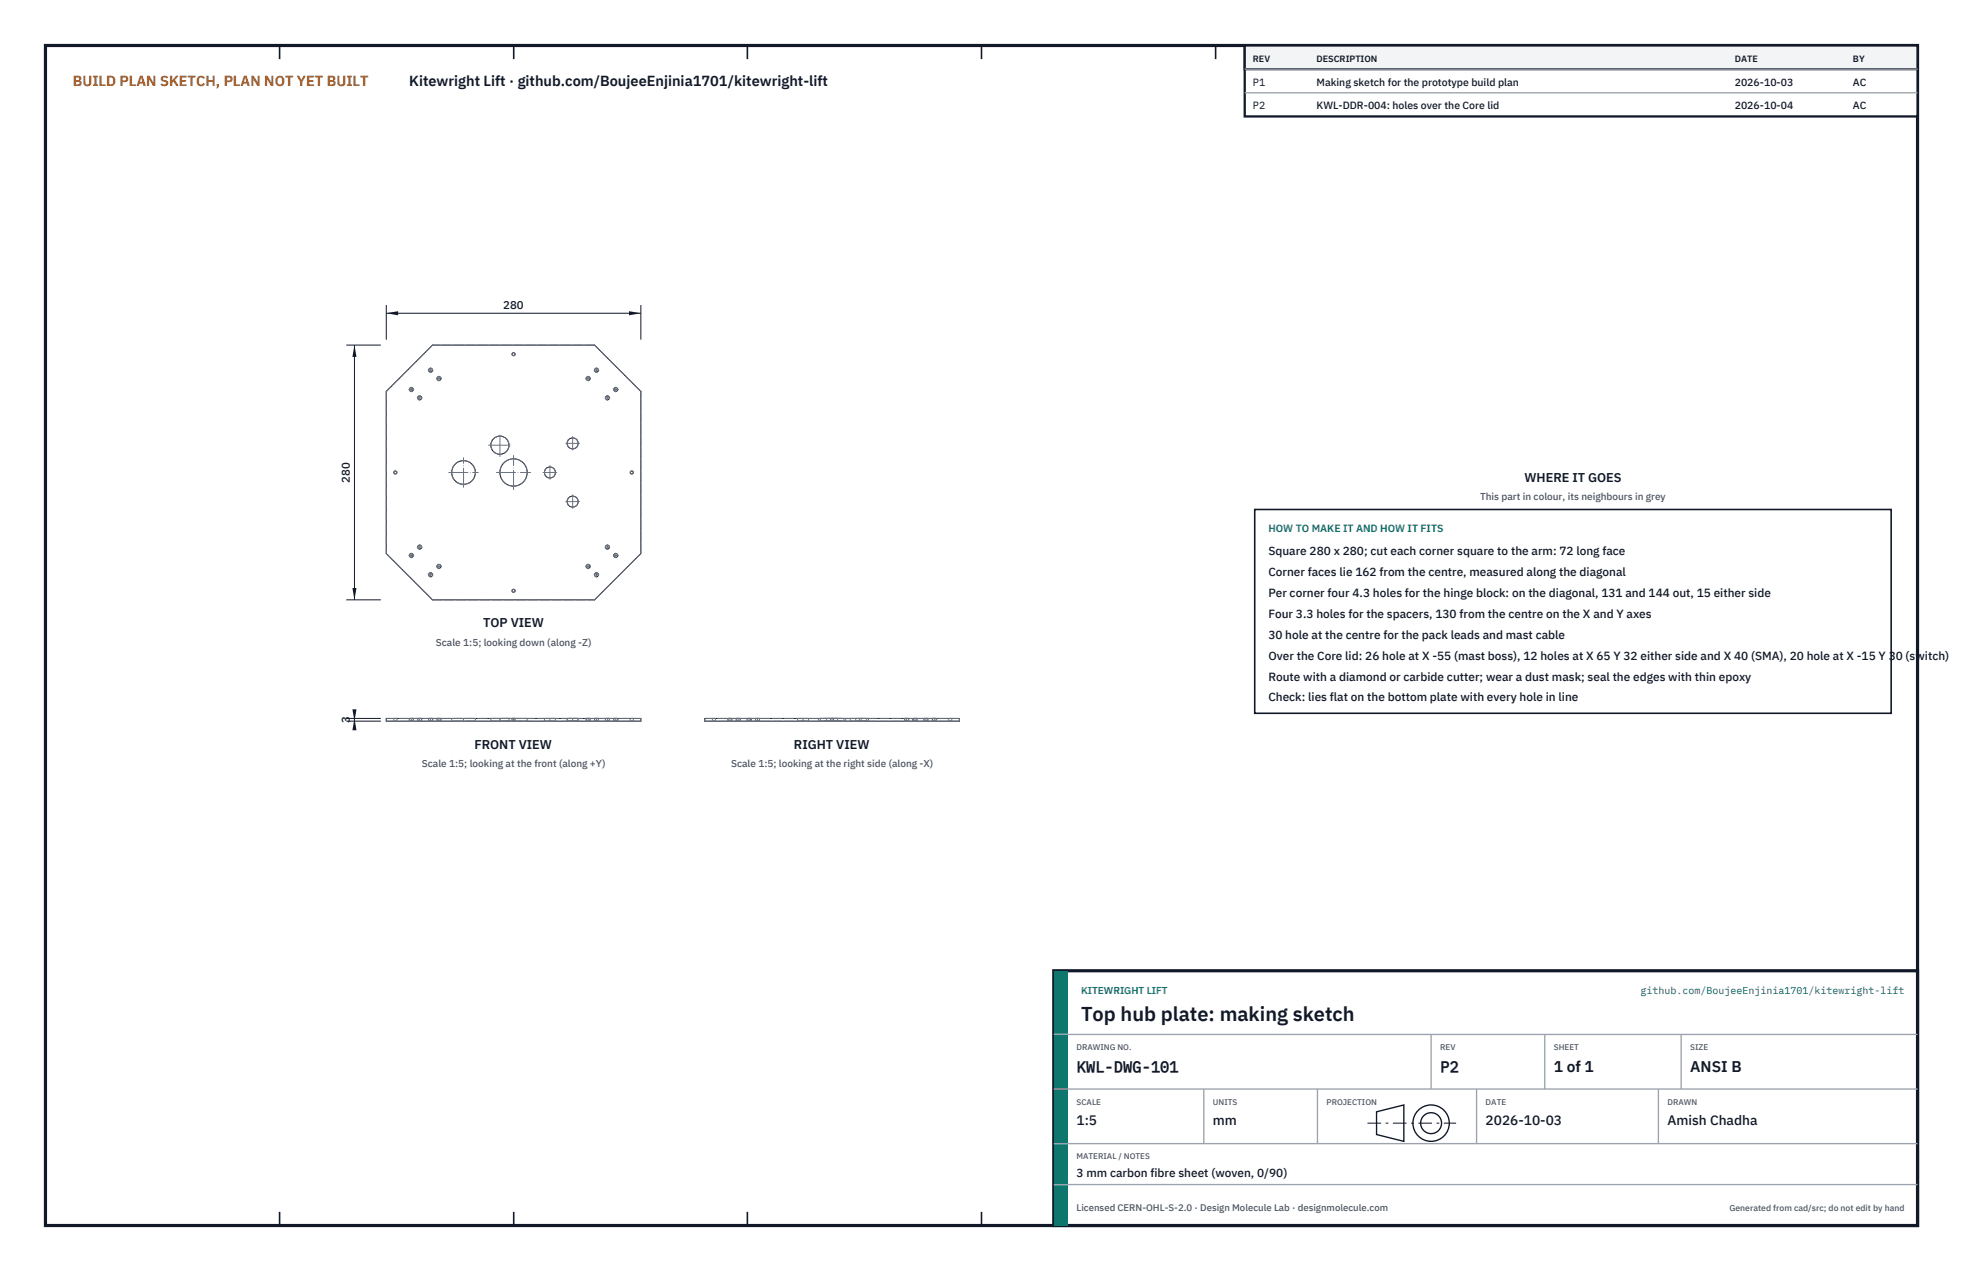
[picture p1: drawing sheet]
<svg xmlns="http://www.w3.org/2000/svg" width="432mm" height="279mm" viewBox="0 0 432 279" stroke-linecap="round" stroke-linejoin="round" font-family="sans-serif">
<path d="M10 10h411.8v259.4h-411.8z" fill="none" stroke="#111827" stroke-width=".7" stroke-linecap="butt"/>
<g fill="none" stroke="#111827" stroke-width=".35">
<path d="M61.5 10v3M113 10v3M164.4 10v3M215.9 10v3M267.4 10v3M318.9 10v3M370.3 10v3M61.5 266.4v3M113 266.4v3M164.4 266.4v3M215.9 266.4v3M267.4 266.4v3"/>
<path d="M318.9 266.4v3M370.3 266.4v3"/>
</g>
<g fill="none" stroke="#111727" stroke-width=".22">
<path d="M112.7 77.6h.5v.5h-.5zM85 86l10.1-10.1h35.7l10.2 10.1v35.7l-10.2 10.2h-35.7l-10.1-10.2zM86.7 103.6h.5v.5h-.5zM138.7 103.6h.5v.5h-.5zM112.7 129.6h.5v.5h-.5zM85 157.9h56v.6h-56zM95.1 157.9v.6M130.8 157.9v.6M155 157.9h56v.6h-56zM165.2 157.9v.6M200.9 157.9v.6"/>
<circle cx="90.5" cy="85.6" r=".43"/>
<circle cx="92.3" cy="87.5" r=".43"/>
<circle cx="94.7" cy="81.4" r=".43"/>
<circle cx="96.6" cy="83.2" r=".43"/>
<circle cx="110" cy="97.9" r="2"/>
<circle cx="126" cy="97.5" r="1.21"/>
<circle cx="129.4" cy="83.2" r=".43"/>
<circle cx="131.2" cy="81.4" r=".43"/>
<circle cx="133.6" cy="87.5" r=".43"/>
<circle cx="135.4" cy="85.6" r=".43"/>
<circle cx="102" cy="103.9" r="2.6"/>
<circle cx="113" cy="103.9" r="3"/>
<circle cx="121" cy="103.9" r="1.21"/>
<circle cx="126" cy="110.3" r="1.21"/>
<circle cx="90.5" cy="122.1" r=".43"/>
<circle cx="92.3" cy="120.3" r=".43"/>
<circle cx="94.7" cy="126.4" r=".43"/>
<circle cx="96.6" cy="124.5" r=".43"/>
<circle cx="129.4" cy="124.5" r=".43"/>
<circle cx="131.2" cy="126.4" r=".43"/>
<circle cx="133.6" cy="120.3" r=".43"/>
<circle cx="135.4" cy="122.1" r=".43"/>
</g>
<g fill="none" stroke="#6a7180" stroke-width=".22" stroke-dasharray="2.1 .5">
<path d="M95.1 75.9l-10.1 10.1M112.7 77.6h.5v.5h-.5zM130.8 75.9h-35.7M85 86v35.7M141 86l-10.2-10.1M86.7 103.6h.5v.5h-.5zM138.7 103.6h.5v.5h-.5zM85 121.7l10.1 10.2M95.1 131.9h35.7M112.7 129.6h.5v.5h-.5zM130.8 131.9l10.2-10.2M141 121.7v-35.7"/>
<path d="M85 158.5v-.6M86.6 158.5h.7M86.6 157.9h.7M86.6 158.5v-.6M87.3 158.5h-.7M87.3 157.9h-.7M87.3 158.5v-.6M90 158.5h.9M90 157.9h.9M90 158.5v-.6M90.9 158.5h-.9M90.9 157.9h-.9"/>
<path d="M90.9 158.5v-.6M91.9 158.5h.8M91.9 157.9h.8M91.9 158.5v-.6M92.7 158.5h-.8M92.7 157.9h-.8M92.7 158.5v-.6M94.3 158.5h.9M94.3 157.9h.9M94.3 158.5v-.6M95.1 158.5h-10.1M95.1 157.9h-10.1"/>
<path d="M95.1 158.5v-.6M95.2 158.5h-.9M95.2 157.9h-.9M95.2 158.5v-.6M96.1 158.5h.9M96.1 157.9h.9M96.1 158.5v-.6M97 158.5h-.9M97 157.9h-.9M97 158.5v-.6M99.4 158.5h5.2M99.4 157.9h5.2"/>
<path d="M99.4 158.5v-.6M104.6 158.5h-5.2M104.6 157.9h-5.2M104.6 158.5v-.6M108 158.5h4M108 157.9h4M108 158.5v-.6M110 158.5h6M110 157.9h6M110 158.5v-.6M112 158.5h-4M112 157.9h-4"/>
<path d="M112 158.5v-.6M112.6 158.5h.7M112.6 157.9h.7M112.6 158.5v-.6M113.3 158.5h-.7M113.3 157.9h-.7M113.3 158.5v-.6M116 158.5h-6M116 157.9h-6M116 158.5v-.6M119.8 158.5h2.4M119.8 157.9h2.4"/>
<path d="M119.8 158.5v-.6M122.2 158.5h-2.4M122.2 157.9h-2.4M122.2 158.5v-.6M124.8 158.5h2.4M124.8 157.9h2.4M124.8 158.5v-.6M127.2 158.5h-2.4M127.2 157.9h-2.4M127.2 158.5v-.6M128.9 158.5h.9M128.9 157.9h.9"/>
<path d="M128.9 158.5v-.6M129.8 158.5h-.9M129.8 157.9h-.9M129.8 158.5v-.6M130.8 158.5h.8M130.8 157.9h.8M130.8 158.5v-.6M130.8 158.5h-35.7M130.8 157.9h-35.7M131.6 158.5h-.8M131.6 157.9h-.8M131.6 158.5v-.6"/>
<path d="M133.2 158.5h.8M133.2 157.9h.8M133.2 158.5v-.6M134 158.5h-.8M134 157.9h-.8M134 158.5v-.6M135 158.5h.9M135 157.9h.9M135 158.5v-.6M135.9 158.5h-.9M135.9 157.9h-.9M135.9 158.5v-.6"/>
<path d="M138.6 158.5h.7M138.6 157.9h.7M138.6 158.5v-.6M139.3 158.5h-.7M139.3 157.9h-.7M139.3 158.5v-.6M141 158.5v-.6M141 158.5h-10.2M141 157.9h-10.2M155 158.5v-.6M156.7 158.5h.3M156.7 157.9h.3"/>
<path d="M156.7 158.5v-.6M157 158.5h.4M157 157.9h.4M157.4 158.5h-.7M157.4 157.9h-.7M157.4 158.5v-.6M160.1 158.5h.4M160.1 157.9h.4M160.1 158.5v-.6M160.5 158.5h.5M160.5 157.9h.5M161 158.5h-.9"/>
<path d="M161 157.9h-.9M161 158.5v-.6M162 158.5h.4M162 157.9h.4M162 158.5v-.6M162.4 158.5h.4M162.4 157.9h.4M162.8 158.5h-.8M162.8 157.9h-.8M162.8 158.5v-.6M164.4 158.5h.4M164.4 157.9h.4"/>
<path d="M164.4 158.5v-.6M164.8 158.5h.4M164.8 157.9h.4M165.2 158.5h-10.2M165.2 157.9h-10.2M165.2 158.5v-.6M165.2 158.5h-.8M165.2 157.9h-.8M166.2 158.5h.4M166.2 157.9h.4M166.2 158.5v-.6M166.6 158.5h.5"/>
<path d="M166.6 157.9h.5M167.1 158.5h-.9M167.1 157.9h-.9M167.1 158.5v-.6M175.4 158.5h1.2M175.4 157.9h1.2M175.4 158.5v-.6M176.6 158.5h1.2M176.6 157.9h1.2M177.8 158.5h-2.4M177.8 157.9h-2.4M177.8 158.5v-.6"/>
<path d="M180 158.5h3M180 157.9h3M180 158.5v-.6M180.4 158.5h2.6M180.4 157.9h2.6M180.4 158.5v-.6M181.8 158.5h1.2M181.8 157.9h1.2M181.8 158.5v-.6M182.7 158.5h.3M182.7 157.9h.3M182.7 158.5v-.6"/>
<path d="M183 158.5h.4M183 158.5h2.6M183 158.5h3M183 158.5h1.2M183 157.9h.4M183 157.9h2.6M183 157.9h3M183 157.9h1.2M183.4 158.5h-.7M183.4 157.9h-.7M183.4 158.5v-.6M184.2 158.5h-2.4"/>
<path d="M184.2 157.9h-2.4M184.2 158.5v-.6M185.6 158.5h-5.2M185.6 157.9h-5.2M185.6 158.5v-.6M186 158.5h-6M186 157.9h-6M186 158.5v-.6M187 158.5h2M187 157.9h2M187 158.5v-.6M188.2 158.5h1.2"/>
<path d="M188.2 157.9h1.2M188.2 158.5v-.6M189 158.5h2M189 157.9h2M189.4 158.5h1.2M189.4 157.9h1.2M190.6 158.5h-2.4M190.6 157.9h-2.4M190.6 158.5v-.6M191 158.5h-4M191 157.9h-4M191 158.5v-.6"/>
<path d="M199 158.5h.4M199 157.9h.4M199 158.5v-.6M199.4 158.5h.5M199.4 157.9h.5M199.9 158.5h-.9M199.9 157.9h-.9M199.9 158.5v-.6M200.8 158.5h.5M200.8 157.9h.5M200.8 158.5v-.6M200.9 158.5h-35.7"/>
<path d="M200.9 157.9h-35.7M200.9 158.5v-.6M201.3 158.5h.4M201.3 157.9h.4M201.7 158.5h-.9M201.7 157.9h-.9M201.7 158.5v-.6M203.3 158.5h.4M203.3 157.9h.4M203.3 158.5v-.6M203.7 158.5h.4M203.7 157.9h.4"/>
<path d="M204.1 158.5h-.8M204.1 157.9h-.8M204.1 158.5v-.6M205.1 158.5h.4M205.1 157.9h.4M205.1 158.5v-.6M205.5 158.5h.5M205.5 157.9h.5M206 158.5h-.9M206 157.9h-.9M206 158.5v-.6M208.7 158.5h.3"/>
<path d="M208.7 157.9h.3M208.7 158.5v-.6M209 158.5h.4M209 157.9h.4M209.4 158.5h-.7M209.4 157.9h-.7M209.4 158.5v-.6M211 158.5h-10.1M211 157.9h-10.1M211 158.5v-.6"/>
<circle cx="90.5" cy="85.6" r=".43"/>
<circle cx="92.3" cy="87.5" r=".43"/>
<circle cx="94.7" cy="81.4" r=".43"/>
<circle cx="96.6" cy="83.2" r=".43"/>
<circle cx="110" cy="97.9" r="2"/>
<circle cx="126" cy="97.5" r="1.21"/>
<circle cx="129.4" cy="83.2" r=".43"/>
<circle cx="131.2" cy="81.4" r=".43"/>
<circle cx="133.6" cy="87.5" r=".43"/>
<circle cx="135.4" cy="85.6" r=".43"/>
<circle cx="102" cy="103.9" r="2.6"/>
<circle cx="113" cy="103.9" r="3"/>
<circle cx="121" cy="103.9" r="1.21"/>
<circle cx="126" cy="110.3" r="1.21"/>
<circle cx="90.5" cy="122.1" r=".43"/>
<circle cx="92.3" cy="120.3" r=".43"/>
<circle cx="94.7" cy="126.4" r=".43"/>
<circle cx="96.6" cy="124.5" r=".43"/>
<circle cx="129.4" cy="124.5" r=".43"/>
<circle cx="131.2" cy="126.4" r=".43"/>
<circle cx="133.6" cy="120.3" r=".43"/>
<circle cx="135.4" cy="122.1" r=".43"/>
</g>
<g fill="none" stroke="#6a7180" stroke-width=".22" stroke-dasharray="4.2 .5 0 .5">
<path d="M89.9 85.6h1.1M90.5 86.2v-1.1M91.8 87.5h1.1M92.3 88v-1.1M94.2 81.4h1.1M94.7 81.9v-1.1M96 83.2h1.1M96.6 83.8v-1.1M107.5 97.9h5M124.5 97.5h3M126 99v-3M128.8 83.2h1.1"/>
<path d="M129.4 83.8v-1.1M130.7 81.4h1M131.2 81.9v-1.1M133.1 87.5h1.1M133.6 88v-1.1M134.9 85.6h1.1M135.5 86.2v-1.1M98.7 103.9h6.5M102 107.1v-6.5M109.2 103.9h7.5M110 100.4v-5M113 107.6v-7.5"/>
<path d="M119.5 103.9h3M121 105.4v-3M124.5 110.3h3M126 111.8v-3M89.9 122.1h1.1M90.5 122.6v-1M91.8 120.3h1.1M92.3 120.8v-1.1M94.2 126.4h1.1M94.7 126.9v-1.1M96 124.5h1.1M96.6 125.1v-1.1"/>
<path d="M128.8 124.5h1.1M129.4 125.1v-1.1M130.7 126.4h1M131.2 126.9v-1.1M133.1 120.3h1.1M133.6 120.8v-1.1M134.9 122.1h1.1M135.5 122.6v-1M90.5 158.5v-.6M92.3 158.5v-.6M94.7 158.5v-.6M96.6 158.5v-.6"/>
<path d="M102 158.5v-.6M110 158.5v-.6M113 158.5v-.6M121 158.5v-.6M126 158.5v-.6M129.4 158.5v-.6M131.2 158.5v-.6M133.6 158.5v-.6M135.5 158.5v-.6M160.5 158.5v-.6M162.4 158.5v-.6M164.8 158.5v-.6"/>
<path d="M166.6 158.5v-.6M176.6 158.5v-.6M183 158.5v-.6M189 158.5v-.6M189.4 158.5v-.6M199.4 158.5v-.6M201.3 158.5v-.6M203.7 158.5v-.6M205.5 158.5v-.6"/>
</g>
<path d="M85 67.1v7.6M85 68.9h56M141 67.1v7.6" fill="none" stroke="#111827" stroke-width=".22"/>
<path d="M85 68.9l2.6-.5v.9zM138.4 68.4v.9l2.6-.4z" fill="#111827"/>
<path d="M76.2 75.9h7.6M78 75.9v56M76.2 131.9h7.6" fill="none" stroke="#111827" stroke-width=".22"/>
<path d="M78 75.9l-.5 2.6h.9zM77.5 129.3h.9l-.4 2.6z" fill="#111827"/>
<path d="M76.2 157.9h7.6M76.2 158.5h7.6M78 157.9v.6" fill="none" stroke="#111827" stroke-width=".22"/>
<path d="M78 157.9l-.5 2.6h.9zM77.5 155.9h.9l-.4 2.6z" fill="#111827"/>
<path d="M276 112h140v44.8h-140z" fill="#fff" stroke="#111827" stroke-width=".35"/>
<path d="M273.8 10h148v15.6h-148z" fill="#fff" stroke="#111827" stroke-width=".5"/>
<path d="M273.8 10h148v5.2h-148z" fill="#f3f4f6" stroke="#111827" stroke-width=".5"/>
<path d="M273.8 15.2h148M273.8 20.4h148" fill="none" stroke="#9ca3af" stroke-width=".3"/>
<path d="M231.8 213.4h190v56h-190z" fill="#fff" stroke="#111827" stroke-width=".7" stroke-linecap="butt"/>
<path d="M231.8 213.4h3v56h-3z" fill="#0f766e"/>
<path d="M231.8 227.4h190M231.8 239.4h190M264.8 239.4v12M289.8 239.4v12M314.8 227.4v12M324.8 239.4v12M339.8 227.4v12M364.8 239.4v12M369.8 227.4v12M231.8 251.4h190M231.8 260.4h190" fill="none" stroke="#9ca3af" stroke-width=".3"/>
<g fill="none" stroke="#111827" stroke-width=".3">
<path d="M302.8 244.4l6-1.5v8l-6-1.5z"/>
<circle cx="314.8" cy="246.9" r="4"/>
<circle cx="314.8" cy="246.9" r="2.3"/>
</g>
<path d="M300.8 246.9h19.5" fill="none" stroke="#111827" stroke-width=".22" stroke-dasharray="3 1 .6 1" stroke-linecap="butt"/>
<text font-size="4.4" fill="#111827" x="237.8" y="224.4">Top hub plate: making sketch</text>
<g font-size="3.4" fill="#111827">
<text x="236.8" y="235.6">KWL-DWG-101</text>
<text x="316.8" y="235.6">P2</text>
<text x="341.8" y="235.6">1 of 1</text>
<text x="371.8" y="235.6">ANSI B</text>
</g>
<text font-size="3.2" fill="#b45309" x="16" y="19">BUILD PLAN SKETCH, PLAN NOT YET BUILT</text>
<text font-size="3.2" fill="#111827" x="90" y="19">Kitewright Lift · github.com/BoujeeEnjinia1701/kitewright-lift</text>
<g font-size="3" fill="#111827">
<text x="236.8" y="247.2">1:5</text>
<text x="266.8" y="247.2">mm</text>
<text x="326.8" y="247.2">2026-10-03</text>
<text x="366.8" y="247.2">Amish Chadha</text>
</g>
<g font-size="2.8" fill="#111827">
<text x="335.3" y="106">WHERE IT GOES</text>
<text x="106.3" y="137.9">TOP VIEW</text>
<text x="104.4" y="164.6">FRONT VIEW</text>
<text x="174.6" y="164.6">RIGHT VIEW</text>
</g>
<g font-size="2.6" fill="#111827">
<text x="279" y="122">Square 280 x 280; cut each corner square to the arm: 72 long face</text>
<text x="279" y="126.6">Corner faces lie 162 from the centre, measured along the diagonal</text>
<text x="279" y="131.2">Per corner four 4.3 holes for the hinge block: on the diagonal, 131 and 144 out, 15 either side</text>
<text x="279" y="135.8">Four 3.3 holes for the spacers, 130 from the centre on the X and Y axes</text>
<text x="279" y="140.4">30 hole at the centre for the pack leads and mast cable</text>
<text x="279" y="145">Over the Core lid: 26 hole at X -55 (mast boss), 12 holes at X 65 Y 32 either side and X 40 (SMA), 20 hole at X -15 Y 30 (switch)</text>
<text x="279" y="149.6">Route with a diamond or carbide cutter; wear a dust mask; seal the edges with thin epoxy</text>
<text x="279" y="154.2">Check: lies flat on the bottom plate with every hole in line</text>
<text x="236.8" y="258.8">3 mm carbon fibre sheet (woven, 0/90)</text>
</g>
<g font-size="2.5" fill="#111827">
<text x="110.7" y="67.9">280</text>
<text x="77" y="106.1" transform="rotate(-90 77 106.1)">280</text>
<text x="77" y="158.9" transform="rotate(-90 77 158.9)">3</text>
</g>
<g font-size="2.3" fill="#111827">
<text x="275.6" y="18.8">P1</text>
<text x="275.6" y="24">P2</text>
<text x="289.6" y="18.8">Making sketch for the prototype build plan</text>
<text x="289.6" y="24">KWL-DDR-004: holes over the Core lid</text>
<text x="381.6" y="18.8">2026-10-03</text>
<text x="381.6" y="24">2026-10-04</text>
<text x="407.6" y="18.8">AC</text>
<text x="407.6" y="24">AC</text>
</g>
<text font-size="2.3" fill="#0f766e" x="279" y="117">HOW TO MAKE IT AND HOW IT FITS</text>
<g font-size="2.2" fill="#4b5563">
<text x="325.6" y="110">This part in colour, its neighbours in grey</text>
<text x="95.9" y="141.9">Scale 1:5; looking down (along -Z)</text>
<text x="92.8" y="168.6">Scale 1:5; looking at the front (along +Y)</text>
<text x="160.8" y="168.6">Scale 1:5; looking at the right side (along -X)</text>
</g>
<g font-size="2.2" fill="#0f766e">
<text x="237.8" y="218.4">KITEWRIGHT LIFT</text>
<text x="360.9" y="218.4">github.com/BoujeeEnjinia1701/kitewright-lift</text>
</g>
<text font-size="2.1" fill="#4b5563" x="236.8" y="266.2">Licensed CERN-OHL-S-2.0 · Design Molecule Lab · designmolecule.com</text>
<g font-size="2" fill="#111827">
<text x="275.6" y="13.6">REV</text>
<text x="289.6" y="13.6">DESCRIPTION</text>
<text x="381.6" y="13.6">DATE</text>
<text x="407.6" y="13.6">BY</text>
</g>
<text font-size="1.9" fill="#4b5563" x="380.4" y="266.2">Generated from cad/src; do not edit by hand</text>
<g font-size="1.8" fill="#4b5563">
<text x="236.8" y="230.8">DRAWING NO.</text>
<text x="316.8" y="230.8">REV</text>
<text x="341.8" y="230.8">SHEET</text>
<text x="371.8" y="230.8">SIZE</text>
<text x="236.8" y="242.8">SCALE</text>
<text x="266.8" y="242.8">UNITS</text>
<text x="291.8" y="242.8">PROJECTION</text>
<text x="326.8" y="242.8">DATE</text>
<text x="366.8" y="242.8">DRAWN</text>
<text x="236.8" y="254.8">MATERIAL / NOTES</text>
</g>
</svg>
